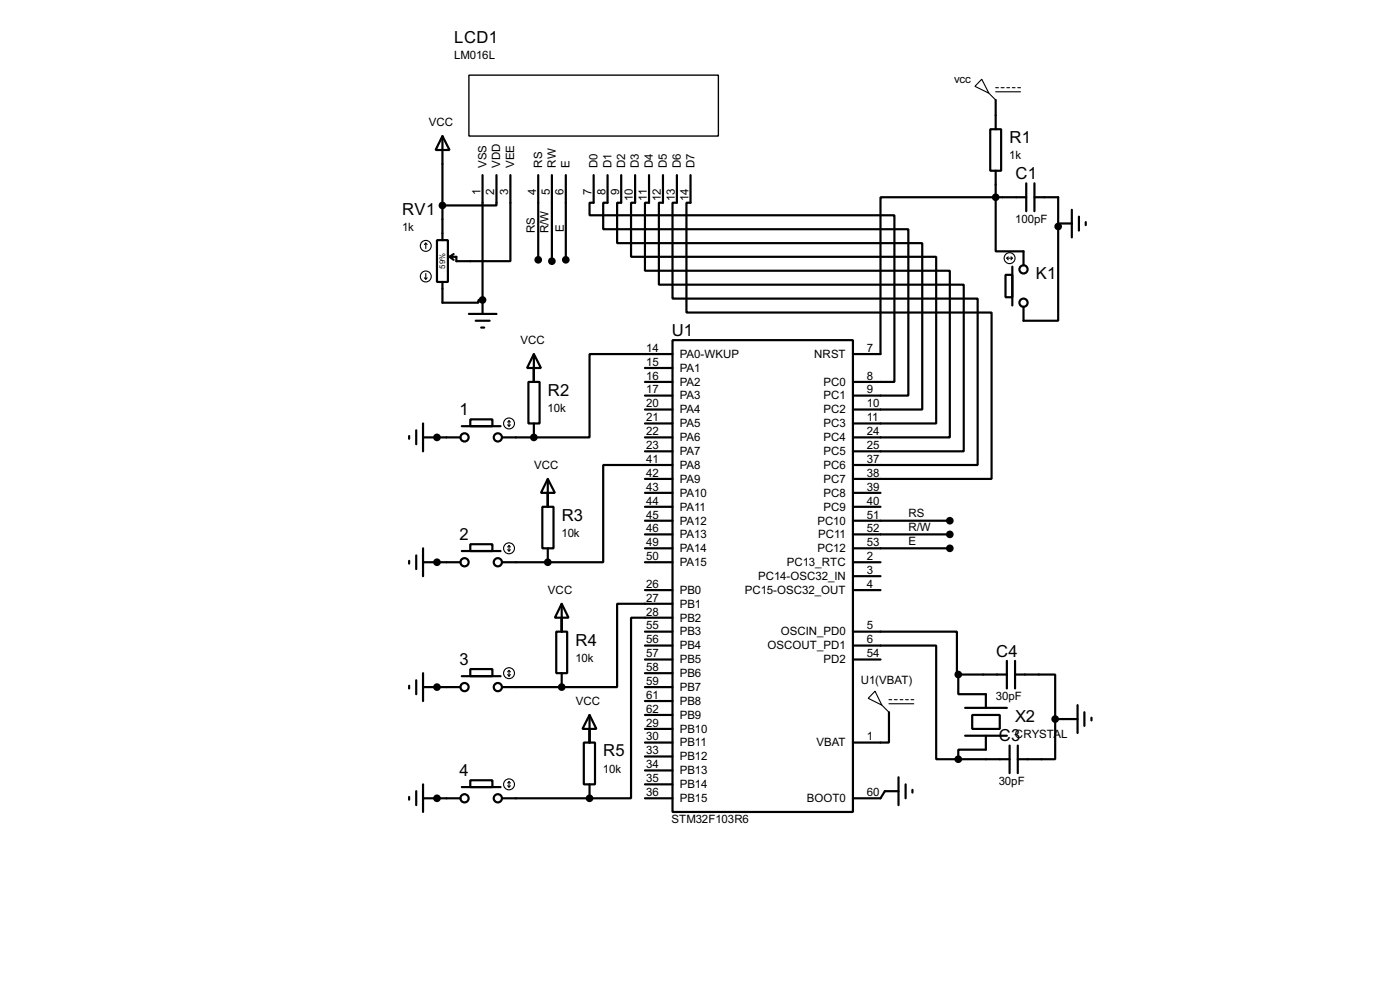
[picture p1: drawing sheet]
<svg xmlns="http://www.w3.org/2000/svg" width="256mm" height="180mm" viewBox="0 0 256 180" stroke-linecap="round" stroke-linejoin="round" font-family="sans-serif">
<g fill="none" stroke="#000" stroke-width=".4">
<path d="M182.4 18.3v5.4M81.1 24.9l1.3 2.6h-2.6zM81.1 24.9v19.1M88.4 32.1v25.4M91 32.1v5.5h-9.9M93.5 32.1v15.7h-9.9v-.8h-1.2M98.6 32.1v15.5M101.1 32.1v15.7M103.7 32.1v15.5M108.8 32.1v5h-.8v2.3h55.9v30.5h-7.6M111.3 32.1v5h-.8v4.9h55.9v30.4h-10.1M113.8 32.1v5h-.7v7.4h55.9v30.5h-12.7"/>
<path d="M116.4 32.1v5h-.8v9.9h55.9v30.5h-15.2M118.9 32.1v5h-.7v12.5h55.8v30.5h-17.7M121.5 32.1v5h-.8v15h55.9v30.5h-20.3M124 32.1v5h-.8v17.6h55.9v30.4h-22.8M126.5 32.1v5h-.7v20.1h55.9v30.5h-25.4M181.4 23.7h2v7.6h-2zM182.4 36.1v9.9h5.1v2.6M182.4 36.1h-21.1v28.7h-5M182.4 31.3v4.8M182.4 36.1h5.6M188 33.6v5.1M189.5 36.1h4.4v22.6h-6.4v-2.5"/>
<path d="M189.5 33.6v5.1M196.4 38.4v5.1M197.7 39.7v2.5M80.1 44h2v7.6h-2zM81.1 51.6v3.8h6.6v-.5h.7M82.4 47l.7 .6M83.1 46.5l-.7 .5M85.9 57.5h5.1M87.2 58.7h2.5M88.2 60h.5M184.2 50.3h1.3v4.1h-1.3zM185.5 48.8v7.1"/>
<path d="M193.9 40.9h2.5M198.9 40.7v.5M75 79.8v.5M76.3 78.8v2.5M77.5 77.5v5.1M84.6 78h7.1M86.2 76.8h4v1.2h-4zM96.8 69.9h2.1v7.6h-2.1zM97.8 64.8l1.3 2.6h-2.5zM97.8 64.8v5.1M97.8 77.5v2.6M118.2 69.9h5"/>
<path d="M118.2 67.4h5M118.2 72.4h5M118.2 75h5M118.2 77.5h5M123.2 62.3h33.1v86.3h-33.1zM123.2 64.8h-15.2v15.3h-10.2M77.5 80.1h6.9M86.2 99.6h4v1.3h-4zM92 80.1h5.8M99.4 92.8h2v7.6h-2zM100.4 87.7l1.3 2.5h-2.6zM100.4 87.7v5.1"/>
<path d="M118.2 95.3h5M118.2 97.8h5M118.2 80.1h5M118.2 82.6h5M118.2 87.7h5M118.2 90.2h5M118.2 92.8h5M123.2 85.1h-12.7v17.8h-10.1M156.3 95.3h17.7M156.3 97.8h17.7M156.3 90.2h5M156.3 92.8h5"/>
<path d="M75 102.7v.5M76.3 101.7v2.5M77.5 102.9h6.9M77.5 100.4v5.1M84.6 100.9h7.1M92 102.9h8.4M100.4 100.4v2.5M101.9 115.6h2v7.6h-2zM102.9 110.5l1.3 2.6h-2.5zM102.9 110.5v5.1M118.2 100.4h5M118.2 102.9h5"/>
<path d="M118.2 115.6h5M118.2 118.2h5M118.2 108h5M123.2 110.5h-10.1v15.3h-10.2M123.2 113.1h-7.6v33h-7.6M156.3 118.2h15.2v20.8h4.1M156.3 115.6h19v7.9h.3M156.3 100.4h17.7M156.3 102.9h5M156.3 108h5M156.3 105.5h5M75 125.5v.5"/>
<path d="M76.3 124.5v2.6M77.5 125.8h6.9M77.5 123.2v5.1M84.6 123.8h7.1M86.2 122.5h4v1.3h-4zM92 125.8h10.9M102.9 123.2v2.6M107 135.9h2v7.7h-2zM108 130.9l1.3 2.5h-2.6zM108 130.9v5M118.2 125.8h5M118.2 128.3h5"/>
<path d="M118.2 130.9h5M118.2 133.4h5M118.2 135.9h5M118.2 120.7h5M118.2 123.2h5M118.2 138.5h5M156.3 120.7h5M162.9 130.4v5.5h-6.6M175.6 123.5v3.6h5v2.5M175.6 139h9.4M175.6 123.5h8.9M176.8 134.7h7.7"/>
<path d="M176.8 129.6h7.7M178.1 130.9h5.1v2.5h-5.1zM180.6 134.7v2.5h-5v1.8M184.5 121v5M185 136.5v5M186 123.5h7.3v8.1M186 121v5M186.5 136.5v5M193.3 131.6v7.4h-6.8M193.3 131.6h4.1M197.4 129.1v5.1M198.7 130.4v2.5"/>
<path d="M200 131.4v.5M75 145.9v.5M76.3 144.8v2.6M77.5 146.1h6.9M77.5 143.6v5M84.6 144.1h7.1M86.2 142.8h4v1.3h-4zM92 146.1h16M108 143.6v2.5M118.2 146.1h5M118.2 141h5M118.2 143.6h5"/>
<path d="M164.6 144.8h-2.5l-.8 1.3h-5M164.6 142.3v5.1M165.9 143.6v2.5M167.2 144.6v.5"/>
<circle cx="187.5" cy="55.4" r=".75"/>
<circle cx="187.5" cy="49.3" r=".75"/>
<circle cx="85.1" cy="80.1" r=".75"/>
<circle cx="91.2" cy="80.1" r=".75"/>
<circle cx="85.1" cy="102.9" r=".75"/>
<circle cx="91.2" cy="102.9" r=".75"/>
<circle cx="85.1" cy="125.8" r=".75"/>
<circle cx="91.2" cy="125.8" r=".75"/>
<circle cx="85.1" cy="146.1" r=".75"/>
<circle cx="91.2" cy="146.1" r=".75"/>
</g>
<g fill="#000">
<circle cx="88.4" cy="54.9" r=".2"/>
<circle cx="80.1" cy="80.1" r=".2"/>
<circle cx="97.8" cy="80.1" r=".2"/>
<circle cx="80.1" cy="102.9" r=".2"/>
<circle cx="100.4" cy="102.9" r=".2"/>
<circle cx="80.1" cy="125.8" r=".2"/>
<circle cx="102.9" cy="125.8" r=".2"/>
<circle cx="80.1" cy="146.1" r=".2"/>
<circle cx="108" cy="146.1" r=".2"/>
</g>
<g fill="#000" stroke="#000" stroke-width=".4">
<circle cx="81" cy="37.6" r=".5"/>
<circle cx="182.4" cy="36.1" r=".5"/>
<circle cx="88.4" cy="54.9" r=".5"/>
<circle cx="98.6" cy="47.6" r=".5"/>
<circle cx="101.1" cy="47.8" r=".5"/>
<circle cx="103.6" cy="47.6" r=".5"/>
<circle cx="193.8" cy="41.5" r=".5"/>
<circle cx="80" cy="80.1" r=".5"/>
<circle cx="97.8" cy="80.1" r=".5"/>
<circle cx="174" cy="95.3" r=".5"/>
<circle cx="174" cy="97.8" r=".5"/>
<circle cx="80" cy="102.9" r=".5"/>
<circle cx="100.3" cy="102.9" r=".5"/>
<circle cx="174" cy="100.4" r=".5"/>
<circle cx="80" cy="125.8" r=".5"/>
<circle cx="102.9" cy="125.8" r=".5"/>
<circle cx="175.5" cy="139" r=".5"/>
<circle cx="175.5" cy="123.5" r=".5"/>
<circle cx="193.3" cy="131.6" r=".5"/>
<circle cx="80" cy="146.1" r=".5"/>
<circle cx="108" cy="146.1" r=".5"/>
</g>
<g fill="none" stroke="#000" stroke-width=".2">
<path d="M179.9 14.5l1.3 2.6-2.6-1.3zM181.2 17.1l1.2 1.2M182.4 16.1h.5M182.4 16.8h4.6M183.4 16.1h.6M184.5 16.1h.5M185.5 16.1h.5M186.5 16.1h.5M77.8 50.9l.2 .2M78 44.5l-.2 .3M78 44.5l.3 .3M78 44.5v1"/>
<path d="M78 50.1v1M78.3 50.9l-.3 .2M184.5 47.3h1M184.5 47.3l.2 .3M184.7 47l-.2 .3M185.2 47l.3 .3M185.5 47.3l-.3 .3M93 77.8l.3 .2M93.3 77v1M93.3 77l-.3 .3M93.3 77l.2 .3M93.5 77.8l-.2 .2"/>
<path d="M93.3 99.9v1M93.3 99.9l-.3 .2M93.3 99.9l.2 .2M93 100.6l.3 .3M93.5 100.6l-.2 .3M93 123.5l.3 .3M93.3 122.7v1.1M93.3 122.7l-.3 .3M93.3 122.7l.2 .3M93.5 123.5l-.2 .3M160.3 126.5l1.3 2.6-2.5-1.3zM161.6 129.1l1.3 1.3"/>
<path d="M162.9 128.1h.5M162.9 128.8h4.5M163.9 128.1h.5M164.9 128.1h.5M165.9 128.1h.5M166.9 128.1h.5M93 143.8l.3 .3M93.3 143.1v1M93.3 143.1l-.3 .2M93.3 143.1l.2 .2M93.5 143.8l-.2 .3"/>
<circle cx="78" cy="50.6" r="1"/>
<circle cx="78" cy="45" r="1"/>
<circle cx="184.9" cy="47.3" r="1"/>
<circle cx="93.2" cy="77.5" r="1"/>
<circle cx="93.2" cy="100.4" r="1"/>
<circle cx="93.2" cy="123.2" r="1"/>
<circle cx="93.2" cy="143.6" r="1"/>
</g>
<path d="M85.9 13.8h45.7v11.1h-45.7z" fill="none" stroke="#000" stroke-width=".25"/>
<g font-size="3.4">
<text x="83.2" y="7.9">LCD1</text>
<text x="185" y="26.2">R1</text>
<text x="186.1" y="32.8">C1</text>
<text x="73.7" y="39.3">RV1</text>
<text x="189.8" y="51.1">K1</text>
<text x="123.1" y="61.4">U1</text>
<text x="84.2" y="76">1</text>
<text x="100.4" y="72.5">R2</text>
<text x="102.9" y="95.3">R3</text>
<text x="84.2" y="98.8">2</text>
<text x="105.5" y="118.2">R4</text>
<text x="84.2" y="121.7">3</text>
<text x="182.5" y="120.2">C4</text>
<text x="183" y="135.6">C3</text>
<text x="186" y="132.1">X2</text>
<text x="84.2" y="142">4</text>
<text x="110.5" y="138.5">R5</text>
</g>
<g font-size="2.4">
<text x="83.2" y="10.9">LM016L</text>
<text x="174.8" y="15.2">vcc</text>
<text x="78.5" y="23.1">VCC</text>
<text x="184.9" y="29.2">1k</text>
<text x="88" y="35.7" transform="rotate(-90 88 35.7)">1</text>
<text x="89.1" y="30.7" transform="rotate(-90 89.1 30.7)">VSS</text>
<text x="90.6" y="35.7" transform="rotate(-90 90.6 35.7)">2</text>
<text x="91.7" y="30.7" transform="rotate(-90 91.7 30.7)">VDD</text>
<text x="93.1" y="35.7" transform="rotate(-90 93.1 35.7)">3</text>
<text x="94.2" y="30.7" transform="rotate(-90 94.2 30.7)">VEE</text>
<text x="98.2" y="35.7" transform="rotate(-90 98.2 35.7)">4</text>
<text x="99.3" y="30.7" transform="rotate(-90 99.3 30.7)">RS</text>
<text x="100.7" y="35.7" transform="rotate(-90 100.7 35.7)">5</text>
<text x="101.8" y="30.7" transform="rotate(-90 101.8 30.7)">RW</text>
<text x="103.3" y="35.7" transform="rotate(-90 103.3 35.7)">6</text>
<text x="104.4" y="30.7" transform="rotate(-90 104.4 30.7)">E</text>
<text x="108.3" y="35.7" transform="rotate(-90 108.3 35.7)">7</text>
<text x="109.5" y="30.7" transform="rotate(-90 109.5 30.7)">D0</text>
<text x="110.9" y="35.7" transform="rotate(-90 110.9 35.7)">8</text>
<text x="112" y="30.7" transform="rotate(-90 112 30.7)">D1</text>
<text x="113.4" y="35.7" transform="rotate(-90 113.4 35.7)">9</text>
<text x="114.5" y="30.7" transform="rotate(-90 114.5 30.7)">D2</text>
<text x="117.1" y="30.7" transform="rotate(-90 117.1 30.7)">D3</text>
<text x="119.6" y="30.7" transform="rotate(-90 119.6 30.7)">D4</text>
<text x="122.2" y="30.7" transform="rotate(-90 122.2 30.7)">D5</text>
<text x="124.7" y="30.7" transform="rotate(-90 124.7 30.7)">D6</text>
<text x="127.2" y="30.7" transform="rotate(-90 127.2 30.7)">D7</text>
<text x="116" y="36.9" transform="rotate(-90 116 36.9)">10</text>
<text x="118.5" y="36.7" transform="rotate(-90 118.5 36.7)">11</text>
<text x="121" y="36.9" transform="rotate(-90 121 36.9)">12</text>
<text x="123.6" y="36.9" transform="rotate(-90 123.6 36.9)">13</text>
<text x="126.1" y="36.9" transform="rotate(-90 126.1 36.9)">14</text>
<text x="186" y="40.7">100pF</text>
<text x="73.7" y="42.3">1k</text>
<text x="98" y="42.7" transform="rotate(-90 98 42.7)">RS</text>
<text x="100.5" y="42.7" transform="rotate(-90 100.5 42.7)">R/W</text>
<text x="103.3" y="42.4" transform="rotate(-90 103.3 42.4)">E</text>
<text x="95.3" y="63">VCC</text>
<text x="118.4" y="64.4">14</text>
<text x="124.5" y="65.5">PA0-WKUP</text>
<text x="149.1" y="65.5">NRST</text>
<text x="158.8" y="64.4">7</text>
<text x="118.4" y="69.5">16</text>
<text x="118.4" y="67">15</text>
<text x="118.4" y="72">17</text>
<text x="124.5" y="70.6">PA2</text>
<text x="124.5" y="68.1">PA1</text>
<text x="150.9" y="70.6">PC0</text>
<text x="158.8" y="72">9</text>
<text x="158.8" y="69.5">8</text>
<text x="100.3" y="75.4">10k</text>
<text x="118.4" y="74.6">20</text>
<text x="118.4" y="77.1">21</text>
<text x="124.5" y="73.1">PA3</text>
<text x="124.5" y="75.7">PA4</text>
<text x="150.9" y="73.1">PC1</text>
<text x="150.9" y="75.7">PC2</text>
<text x="158.8" y="74.6">10</text>
<text x="158.8" y="77.1">11</text>
<text x="118.4" y="79.7">22</text>
<text x="118.4" y="82.2">23</text>
<text x="124.5" y="78.2">PA5</text>
<text x="124.5" y="80.8">PA6</text>
<text x="124.5" y="83.3">PA7</text>
<text x="150.9" y="80.8">PC4</text>
<text x="150.9" y="83.3">PC5</text>
<text x="150.9" y="78.2">PC3</text>
<text x="158.8" y="79.7">24</text>
<text x="158.8" y="82.2">25</text>
<text x="97.8" y="85.8">VCC</text>
<text x="118.4" y="84.7">41</text>
<text x="118.4" y="87.3">42</text>
<text x="118.4" y="89.8">43</text>
<text x="124.5" y="85.8">PA8</text>
<text x="124.5" y="88.4">PA9</text>
<text x="150.9" y="88.4">PC7</text>
<text x="150.9" y="85.8">PC6</text>
<text x="158.8" y="87.3">38</text>
<text x="158.8" y="89.8">39</text>
<text x="158.8" y="84.7">37</text>
<text x="118.4" y="92.4">44</text>
<text x="118.4" y="94.9">45</text>
<text x="124.5" y="90.9">PA10</text>
<text x="124.5" y="93.5">PA11</text>
<text x="150.9" y="90.9">PC8</text>
<text x="150.9" y="93.5">PC9</text>
<text x="158.8" y="94.9">51</text>
<text x="158.8" y="92.4">40</text>
<text x="166.4" y="94.7">RS</text>
<text x="102.9" y="98.2">10k</text>
<text x="118.4" y="97.4">46</text>
<text x="118.4" y="100">49</text>
<text x="124.5" y="96">PA12</text>
<text x="124.5" y="98.5">PA13</text>
<text x="124.5" y="101.1">PA14</text>
<text x="149.7" y="96">PC10</text>
<text x="149.7" y="101.1">PC12</text>
<text x="149.9" y="98.5">PC11</text>
<text x="158.8" y="97.4">52</text>
<text x="158.8" y="100">53</text>
<text x="166.4" y="97.2">R/W</text>
<text x="166.4" y="99.8">E</text>
<text x="118.4" y="107.6">26</text>
<text x="118.4" y="102.5">50</text>
<text x="124.5" y="103.6">PA15</text>
<text x="138.9" y="106.2">PC14-OSC32_IN</text>
<text x="144.1" y="103.6">PC13_RTC</text>
<text x="158.8" y="102.5">2</text>
<text x="158.8" y="105.1">3</text>
<text x="158.8" y="107.6">4</text>
<text x="100.4" y="108.7">VCC</text>
<text x="118.4" y="110.1">27</text>
<text x="118.4" y="112.7">28</text>
<text x="124.5" y="108.7">PB0</text>
<text x="124.5" y="111.2">PB1</text>
<text x="124.5" y="113.8">PB2</text>
<text x="136.4" y="108.7">PC15-OSC32_OUT</text>
<text x="118.4" y="115.2">55</text>
<text x="118.4" y="117.8">56</text>
<text x="124.5" y="116.3">PB3</text>
<text x="124.5" y="118.9">PB4</text>
<text x="140.6" y="118.9">OSCOUT_PD1</text>
<text x="143" y="116.3">OSCIN_PD0</text>
<text x="158.8" y="115.2">5</text>
<text x="158.8" y="117.8">6</text>
<text x="105.4" y="121.1">10k</text>
<text x="118.4" y="120.3">57</text>
<text x="118.4" y="122.8">58</text>
<text x="118.4" y="125.4">59</text>
<text x="124.5" y="121.4">PB5</text>
<text x="124.5" y="123.9">PB6</text>
<text x="150.9" y="121.4">PD2</text>
<text x="157.7" y="125.2">U1(VBAT)</text>
<text x="158.8" y="120.3">54</text>
<text x="105.5" y="129">VCC</text>
<text x="118.4" y="127.9">61</text>
<text x="118.4" y="130.5">62</text>
<text x="124.5" y="129">PB8</text>
<text x="124.5" y="131.6">PB9</text>
<text x="124.5" y="126.5">PB7</text>
<text x="182.5" y="128.1">30pF</text>
<text x="118.4" y="133">29</text>
<text x="118.4" y="135.5">30</text>
<text x="124.5" y="134.1">PB10</text>
<text x="124.5" y="136.6">PB11</text>
<text x="149.6" y="136.6">VBAT</text>
<text x="158.8" y="135.5">1</text>
<text x="185.9" y="135.1">CRYSTAL</text>
<text x="110.5" y="141.5">10k</text>
<text x="118.4" y="138.1">33</text>
<text x="118.4" y="140.6">34</text>
<text x="118.4" y="143.2">35</text>
<text x="124.5" y="139.2">PB12</text>
<text x="124.5" y="141.7">PB13</text>
<text x="183" y="143.6">30pF</text>
<text x="118.4" y="145.7">36</text>
<text x="124.5" y="144.3">PB14</text>
<text x="124.5" y="146.8">PB15</text>
<text x="147.8" y="146.8">BOOT0</text>
<text x="158.8" y="145.7">60</text>
<text x="123" y="150.7">STM32F103R6</text>
</g>
<text font-size="1.6" x="81.6" y="49.2" transform="rotate(-90 81.6 49.2)">59%</text>
</svg>
